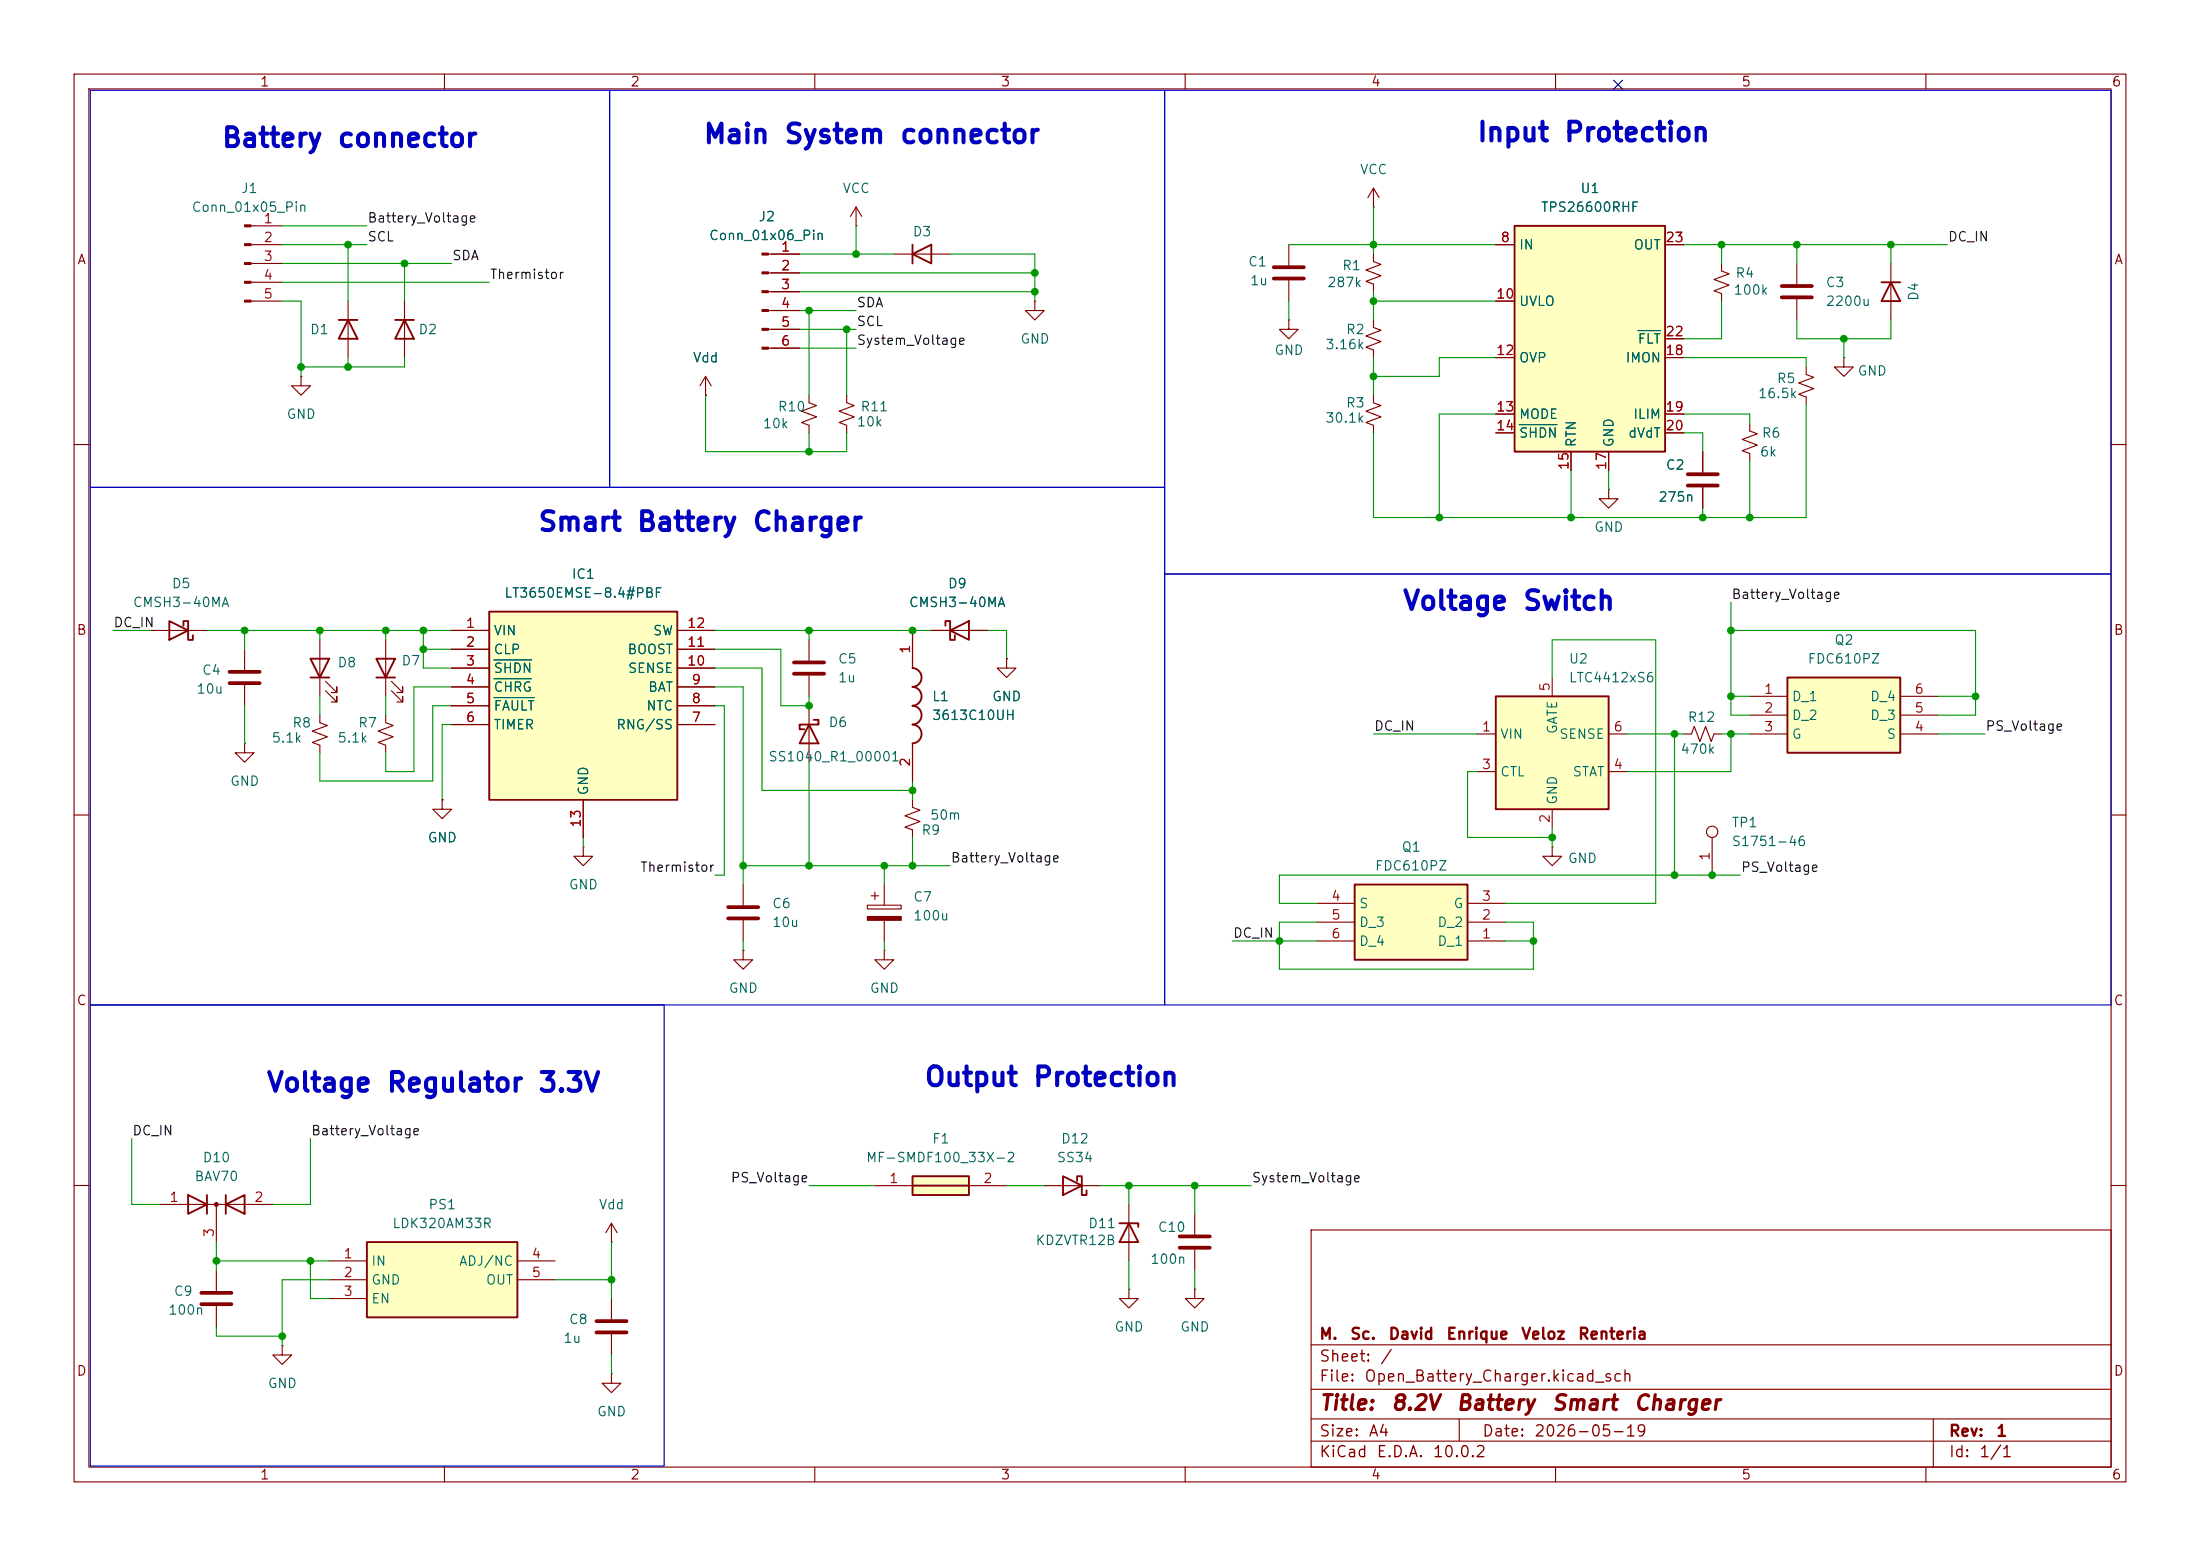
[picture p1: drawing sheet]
<svg xmlns="http://www.w3.org/2000/svg" width="297mm" height="210mm" viewBox="0 0 297 210" stroke-linecap="round" stroke-linejoin="round" font-family="sans-serif">
<g fill="none" stroke="#840000" stroke-width=".15">
<path d="M10 10h277v190h-277zM12 12h273v186h-273zM60 10v2M110 10v2M160 10v2M210 10v2M260 10v2M10 60h2M285 60h2M43.2 96.5v1l1 .4-2 .8 2 .7-2 .8 1 .4v1M52.1 96.5v1l1 .4-2 .8 2 .7-2 .8 1 .4v1M123.2 85.1v5.1"/>
<path d="M10 110h2M100.3 119.4v2.8M123.2 100.3v5.1M285 110h2M100.3 124.2v2.8M10 160h2M177 166h108v32h-108zM285 160h2M60 198v2M110 198v2M160 198v2M177 194.5h108"/>
<path d="M177 191.5h108M177 187.5h108M177 181.5h108M197 191.5v3M210 198v2M260 198v2M261 191.5v6.5"/>
</g>
<path d="M123.2 90.2a1.27 1.27 0 0 1 1.2 1.2 1.27 1.27 0 0 1-1.2 1.3 1.27 1.27 0 0 1 1.2 1.3 1.27 1.27 0 0 1-1.2 1.3 1.27 1.27 0 0 1 1.2 1.2 1.27 1.27 0 0 1-1.2 1.3 1.27 1.27 0 0 1 1.2 1.3 1.27 1.27 0 0 1-1.2 1.2" fill="none" stroke="#840000" stroke-width=".25"/>
<path d="M98.3 122.4h4.1M98.3 124h4.1" fill="none" stroke="#840000" stroke-width=".51"/>
<path d="M66 82.6h25.4v25.4h-25.4z" fill="#ffffc2"/>
<path d="M66 82.6h25.4v25.4h-25.4z" fill="none" stroke="#840000" stroke-width=".25"/>
<g fill="none" stroke="#840000" stroke-width=".15">
<path d="M61 85.1h5M61 87.6h5M61 90.2h5M61 92.7h5M61 95.3h5M61 97.8h5M91.4 85.1h5.1M91.4 87.6h5.1M91.4 90.2h5.1M91.4 92.7h5.1M91.4 95.3h5.1M91.4 97.8h5.1"/>
<path d="M78.7 108v5M209.5 114.3v1.3h1.3l-1.3 1.2-1.2-1.2h1.2M209.5 114.3h.1"/>
</g>
<path d="M66.7 89.1h5.1M66.7 91.6h5.1M66.7 94.1h5.4" fill="none" stroke="#006464" stroke-width=".15"/>
<path d="M182.9 119.4h15.2v10.1h-15.2z" fill="#ffffc2"/>
<path d="M123.2 34.3l2.5-1.3v2.6zM123.2 33v2.6M182.9 119.4h15.2v10.1h-15.2z" fill="none" stroke="#840000" stroke-width=".25"/>
<g fill="none" stroke="#840000" stroke-width=".15">
<path d="M120.6 34.3h7.7M185.4 34.3v1l1 .4-2 .7 2 .8-2 .8 1 .4v1M40.6 50.8v1.3h1.3l-1.3 1.2-1.2-1.2h1.2M40.6 50.8h.1M139.7 40.6v1.3h1.3l-1.3 1.3-1.3-1.3h1.3M139.7 40.6h.1M231.1 113v5.1M177.8 127h5.1M177.8 124.5h5.1M177.8 121.9h5.1M198.1 127h5.1M198.1 124.5h5.1"/>
<path d="M198.1 121.9h5.1"/>
<circle cx="231.1" cy="112.3" r=".76"/>
</g>
<path d="M241.3 91.4h15.2v10.2h-15.2z" fill="#ffffc2"/>
<path d="M241.3 91.4h15.2v10.2h-15.2z" fill="none" stroke="#840000" stroke-width=".25"/>
<path d="M115.6 30.5h.1M115.6 27.9l-.8 1.3M115.6 27.9l.7 1.3M115.6 27.9v2.6M236.2 94h5.1M236.2 96.5h5.1M236.2 99.1h5.1M256.5 94h5.1M256.5 96.5h5.1M256.5 99.1h5.1M100.3 128.3v1.2h1.3l-1.3 1.3-1.2-1.3h1.2M100.3 128.3h.1" fill="none" stroke="#840000" stroke-width=".15"/>
<path d="M204.5 30.5h20.3v30.5h-20.3z" fill="#ffffc2"/>
<path d="M204.5 30.5h20.3v30.5h-20.3zM45.7 43.2h2.6M47 43.2l1.3 2.5h-2.6zM127.6 84.5v-.7h.7v2.6h.6v-.7M128.3 85.1l2.5-1.3v2.6z" fill="none" stroke="#840000" stroke-width=".25"/>
<g fill="none" stroke="#840000" stroke-width=".15">
<path d="M33.9 33h4.2M33.9 30.5h4.2M33.9 35.6h4.2M33.9 38.1h4.2M185.4 27.9h.1M185.4 25.4v2.5M185.4 25.4l-.7 1.3M185.4 25.4l.8 1.3M201.9 33h2.6M224.8 33h2.5M33.9 40.6h4.2M47 40.6v7.7"/>
<path d="M185.4 53.3v1.1l1 .3-2 .8 2 .8-2 .7 1 .4v1M201.9 40.6h2.6M201.9 48.3h2.6M201.9 55.9h2.6M201.9 58.4h2.6M224.8 48.3h2.5M224.8 55.9h2.5M224.8 58.4h2.5M224.8 45.7h2.5M212.1 61v2.5M217.2 66v1.3h1.2l-1.2 1.3-1.3-1.3h1.3M217.2 66h.1"/>
<path d="M217.2 61v2.5M125.7 85.1h7.6M82.5 175.3v2.8M82.5 180.1v2.8"/>
</g>
<path d="M205.1 57.3h5.1M221.1 44.6h3.1" fill="none" stroke="#006464" stroke-width=".15"/>
<g fill="#840000" stroke="#840000" stroke-width=".15">
<path d="M33 30.4h.9v.2h-.9z"/>
<path d="M33 32.9h.9v.2h-.9z"/>
<path d="M33 35.4h.9v.3h-.9z"/>
<path d="M33 38h.9v.2h-.9z"/>
<path d="M33 40.5h.9v.3h-.9z"/>
</g>
<path d="M80.5 178.3h4.1M80.5 179.8h4.1" fill="none" stroke="#840000" stroke-width=".51"/>
<path d="M49.5 167.6h20.3v10.2h-20.3z" fill="#ffffc2"/>
<g fill="none" stroke="#840000" stroke-width=".25">
<path d="M53.3 43.2h2.6M54.6 43.2l1.3 2.5h-2.6zM22.9 83.8l2.5 1.3-2.5 1.3zM24.8 84.5v-.7h.6v2.6h.6v-.7M41.9 88.9h2.5l-1.2 2.5zM41.9 91.4h2.5M50.8 88.9h2.5l-1.2 2.5zM50.8 91.4h2.5M109.2 97.8l1.3 2.5h-2.6zM109.9 97.2h.6v.6h-2.6v.6h.7M25.4 161.3l2.5 1.3-2.5 1.2zM27.9 161.3v2.5"/>
<path d="M30.5 161.3v2.5M30.5 162.6l2.5-1.3v2.5zM49.5 167.6h20.3v10.2h-20.3z"/>
</g>
<g fill="none" stroke="#840000" stroke-width=".15">
<path d="M174 33v2.8M174 37.8v2.8M54.6 40.6v7.7M174 43.2v1.3h1.3l-1.3 1.2-1.3-1.2h1.3M174 43.2h.1M185.4 43.2v1l1 .4-2 .7 2 .8-2 .8 1 .3v1.1M20.3 85.1h7.6M33 87.6v2.8M33 92.5v2.8M43.2 86.4v7.6M43.9 93.2l1.6 1.5v-.7v.7h-.8M43.9 91.9l1.6 1.6v-.8v.8h-.8"/>
<path d="M52.1 86.4v7.6M52.8 93.2l1.6 1.5v-.7v.7h-.8M52.8 91.9l1.6 1.6v-.8v.8h-.8M109.2 86.4v2.8M109.2 91.2v2.8M109.2 95.3v7.6M135.9 88.9v1.3h1.3l-1.3 1.2-1.3-1.2h1.3M135.9 88.9h.1M123.2 108v1l1 .3-2 .8 2 .8-2 .7 1 .4v1M119.4 128.3v1.2h1.2l-1.2 1.3-1.3-1.3h1.3M119.4 128.3h.1M21.6 162.6h15.2"/>
<path d="M29.2 162.6v5M29.2 171.5v2.7M29.2 176.3v2.8M44.4 170.2h5.1M44.4 172.7h5.1M44.4 175.3h5.1M69.8 170.2h5.1M69.8 172.7h5.1M82.5 167.6h.1M82.5 165.1l-.7 1.3M82.5 165.1l.8 1.3M82.5 165.1v2.5"/>
<path d="M38.1 181.6v1.3h1.3l-1.3 1.3-1.3-1.3h1.3M38.1 181.6h.1M82.5 185.4v1.3h1.3l-1.3 1.3-1.2-1.3h1.2M82.5 185.4h.1"/>
</g>
<circle cx="29.2" cy="162.6" r=".25" fill="#840000" stroke="#840000" stroke-width=".15"/>
<path d="M172 37.6h4M172 36.1h4M31 90.7h4.1M31 92.2h4.1M107.2 89.4h4.1M107.2 90.9h4.1M27.2 174.5h4M27.2 176h4" fill="none" stroke="#840000" stroke-width=".51"/>
<path d="M123.2 158.8h7.6v2.5h-7.6z" fill="#ffffc2"/>
<path d="M254 38.1h2.5M255.3 38.1l1.2 2.5h-2.5zM123.2 158.8h7.6v2.5h-7.6zM143.5 158.8l2.5 1.2-2.5 1.3zM145.4 159.4v-.6h.6v2.5h.7v-.6M123.2 160h7.6M151.1 165.1h2.6v.5M152.4 165.1l1.3 2.5h-2.6z" fill="none" stroke="#840000" stroke-width=".25"/>
<g fill="none" stroke="#840000" stroke-width=".15">
<path d="M103.7 34.3h4.2M103.7 36.8h4.2M103.7 39.4h4.2M232.4 35.6v1l1 .4-2 .7 2 .8-2 .7 1 .4v1M242.6 35.6v2.8M255.3 35.6v7.6M95.2 53.3h.1M95.2 50.8l-.7 1.3M95.2 50.8l.8 1.3M95.2 50.8v2.5M103.7 41.9h4.2M103.7 44.5h4.2"/>
<path d="M103.7 47h4.2M109.2 53.3v1.1l1 .3-2 .8 2 .8-2 .7 1 .4v1M114.3 53.3v1.1l1 .3-2 .8 2 .8-2 .7 1 .4v1M236.2 57.2v1l1 .3-2 .8 2 .8-2 .7 1 .4v1M242.6 40.4v2.8M243.8 49.5v1l1.1 .4-2.1 .8 2.1 .8-2.1 .7 1 .4v1M248.9 48.3v1.2h1.3l-1.3 1.3-1.3-1.3h1.3M248.9 48.3h.1M229.9 61v2.8M229.9 65.8v2.8M33 100.3v1.3h1.3l-1.3 1.3-1.3-1.3h1.3M33 100.3h.1"/>
<path d="M59.7 108v1.2h1.3l-1.3 1.3-1.3-1.3h1.3M59.7 108h.1M78.7 114.3v1.3h1.3l-1.3 1.2-1.2-1.2h1.2M78.7 114.3h.1M119.4 119.4v2.8M117.1 122.2h4.6v.5h-4.6zM117.6 120.9h1M118.1 120.4v1M119.4 124.2v2.8M118.1 160h5.1M130.8 160h5.1M141 160h7.6"/>
<path d="M152.4 174v1.3h1.3l-1.3 1.2-1.3-1.2h1.3M152.4 174h.1M152.4 162.6v7.6M161.3 174v1.3h1.3l-1.3 1.2-1.3-1.2h1.3M161.3 174h.1M161.3 163.8v2.8M161.3 168.7v2.8"/>
</g>
<g fill="#840000" stroke="#840000" stroke-width=".15">
<path d="M117.1 123.7h4.6v.5h-4.6z"/>
<path d="M102.9 34.2h.8v.2h-.8z"/>
<path d="M102.9 36.7h.8v.3h-.8z"/>
<path d="M102.9 39.2h.8v.3h-.8z"/>
<path d="M102.9 41.8h.8v.2h-.8z"/>
<path d="M102.9 44.3h.8v.3h-.8z"/>
<path d="M102.9 46.9h.8v.2h-.8z"/>
</g>
<path d="M240.5 38.6h4.1M240.5 40.1h4.1M227.8 64h4.1M227.8 65.5h4.1M159.3 166.9h4M159.3 168.4h4" fill="none" stroke="#840000" stroke-width=".51"/>
<path d="M201.9 94h15.3v15.2h-15.3z" fill="#ffffc2"/>
<path d="M201.9 94h15.3v15.2h-15.3z" fill="none" stroke="#840000" stroke-width=".25"/>
<g fill="none" stroke="#840000" stroke-width=".15">
<path d="M104.1 34.3h3.8M104.1 36.8h3.8M104.1 39.4h3.8M201.9 33h2.6M224.8 33h2.5M95.2 53.3h.1M104.1 41.9h3.8M104.1 44.5h3.8M104.1 47h3.8M201.9 40.6h2.6M201.9 48.3h2.6M201.9 55.9h2.6"/>
<path d="M201.9 58.4h2.6M224.8 48.3h2.5M224.8 55.9h2.5M224.8 58.4h2.5M224.8 45.7h2.5M212.1 61v2.5M217.2 61v2.5M229.9 61v2.8M229.9 65.8v2.8M61 85.1h5M61 87.6h5M61 90.2h5"/>
<path d="M61 92.7h5M61 95.3h5M61 97.8h5M91.4 85.1h5.1M91.4 87.6h5.1M91.4 90.2h5.1M91.4 92.7h5.1M91.4 95.3h5.1M91.4 97.8h5.1M123.2 85.1v5.1M125.7 85.1h2.6M130.8 85.1h2.5"/>
<path d="M135.9 88.9h.1M199.4 99.1h2.5M209.5 91.4v2.6M217.2 99.1h2.5M227.3 99.1h1l.4-1.1 .8 2.1 .8-2.1 .7 2.1 .4-1h1M59.7 108h.1M78.7 108v5M123.2 100.3v5.1M199.4 104.1h2.5M209.5 109.2v2.6M217.2 104.1h2.5"/>
</g>
<g fill="none" stroke="#009600" stroke-width=".15">
<path d="M38.1 38.1h27.9M38.1 30.5h11.4M38.1 33h11.4M38.1 35.6h22.9M47 33v7.6M54.6 35.6v5M107.9 39.4h31.8M107.9 36.8h31.8M107.9 34.3h12.7M115.6 30.5v3.8M128.3 34.3h11.4v6.3M174 33h27.9"/>
<path d="M185.4 27.9v6.4M185.4 39.4v3.8M227.3 33h35.6M232.4 33v2.6M242.6 33v2.6M255.3 33v2.6M38.1 40.6h2.5v10.2M47 48.3v1.2M54.6 48.3v1.2h-14M95.2 53.3v7.7h19.1v-2.6M107.9 41.9h7.7M107.9 44.5h7.7"/>
<path d="M107.9 47h7.7M109.2 41.9v11.4M109.2 58.4v2.6M114.3 44.5v8.8M174 40.6v2.6M185.4 40.6h16.5M185.4 48.3v5M201.9 48.3h-7.6v2.5h-8.9M201.9 55.9h-7.6v14M227.3 58.4h2.6v2.6M227.3 48.3h16.5v1.2M227.3 55.9h8.9v1.3"/>
<path d="M232.4 40.6v5.1h-5.1M242.6 43.2v2.5h12.7v-2.5M243.8 54.6v15.3h-58.4v-11.5M248.9 45.7v2.6M212.1 63.5v6.4M217.2 63.5v2.5M229.9 68.6v1.3M236.2 62.2v7.7M15.2 85.1h5.1M27.9 85.1h33.1M33 85.1v2.5M33 95.3v5"/>
<path d="M43.2 85.1v1.3M43.2 94v2.5M52.1 85.1v1.3M52.1 94v2.5M57.1 87.6h3.9M57.1 85.1v5.1h3.9M61 95.3h-2.6v10.1h-15.2v-3.8M61 92.7h-5.1v11.4h-3.8v-2.5M61 97.8h-1.3v10.2M96.5 87.6h8.9v7.7h3.8v-1.3M96.5 85.1h29.2M96.5 95.3h1.3v22.8h-1.3"/>
<path d="M96.5 90.2h6.4v16.5h20.3M96.5 92.7h3.8v26.7M109.2 85.1v1.3M133.3 85.1h2.6v3.8M185.4 99.1h14M209.5 91.4v-5h14v35.5h-20.3M219.7 99.1h7.6M226.1 99.1v19M232.4 99.1h3.8M233.7 85.1h33v11.4h-5.1M233.7 99.1v5h-14M233.7 81.3v15.2h2.5"/>
<path d="M233.7 94h2.5M261.6 99.1h6.4M261.6 94h5.1M78.7 113v1.3M100.3 116.8h28M109.2 102.9v13.9M119.4 116.8v2.6M123.2 105.4v2.6M123.2 113v3.8M199.4 104.1h-1.3v8.9h11.4M209.5 111.8v2.5M234.9 118.1h-62.2v3.8h5.1"/>
<path d="M100.3 127v1.3M119.4 127v1.3M166.4 127h11.4M177.8 124.5h-5.1v6.3h34.3v-6.3h-3.8M203.2 127h3.8M17.8 153.7v8.9h3.8M41.9 153.7v8.9h-5.1M29.2 167.6v3.9M29.2 179.1v1.2h8.9M29.2 170.2h15.2M41.9 170.2v5.1h2.5M44.4 172.7h-6.3v8.9"/>
<path d="M74.9 172.7h7.6M82.5 167.6v7.7M109.2 160h8.9M135.9 160h5.1M148.6 160h20.3M152.4 160v2.6M152.4 170.2v3.8M161.3 160v3.8M161.3 171.5v2.5M82.5 182.9v2.5"/>
</g>
<path d="M217.8 10.8l1.2 1.2M219 10.8l-1.2 1.2" fill="none" stroke="#000084" stroke-width=".15"/>
<path d="M12.2 12.2h70.1v53.6h-70.1zM82.3 12.2h74.9v53.6h-74.9zM157.2 12.2h127.8v65.3h-127.8zM12.2 65.8h145v69.8h-145zM157.2 77.5h127.8v58.1h-127.8zM12.2 135.6h77.5v62.3h-77.5z" fill="none" stroke="#0000c2" stroke-width=".15"/>
<path d="M205.1 57.3h5.1M221.1 44.6h3.1M66.7 89.1h5.1M66.7 91.6h5.1M66.7 94.1h5.4" fill="none" stroke="#006464" stroke-width=".15"/>
<g fill="#009600" stroke="#009600" stroke-width=".14">
<circle cx="82.5" cy="172.7" r=".46"/>
<circle cx="41.9" cy="170.2" r=".46"/>
<circle cx="29.2" cy="170.2" r=".46"/>
<circle cx="38.1" cy="180.3" r=".46"/>
<circle cx="139.7" cy="36.8" r=".46"/>
<circle cx="139.7" cy="39.4" r=".46"/>
<circle cx="115.6" cy="34.3" r=".46"/>
<circle cx="109.2" cy="41.9" r=".46"/>
<circle cx="114.3" cy="44.5" r=".46"/>
<circle cx="109.2" cy="61" r=".46"/>
<circle cx="47" cy="49.5" r=".46"/>
<circle cx="40.6" cy="49.5" r=".46"/>
<circle cx="47" cy="33" r=".46"/>
<circle cx="33" cy="85.1" r=".46"/>
<circle cx="43.2" cy="85.1" r=".46"/>
<circle cx="54.6" cy="35.6" r=".46"/>
<circle cx="57.1" cy="85.1" r=".46"/>
<circle cx="57.1" cy="87.6" r=".46"/>
<circle cx="52.1" cy="85.1" r=".46"/>
<circle cx="100.3" cy="116.8" r=".46"/>
<circle cx="123.2" cy="85.1" r=".46"/>
<circle cx="109.2" cy="95.3" r=".46"/>
<circle cx="109.2" cy="85.1" r=".46"/>
<circle cx="119.4" cy="116.8" r=".46"/>
<circle cx="109.2" cy="116.8" r=".46"/>
<circle cx="123.2" cy="106.7" r=".46"/>
<circle cx="161.3" cy="160" r=".46"/>
<circle cx="123.2" cy="116.8" r=".46"/>
<circle cx="152.4" cy="160" r=".46"/>
<circle cx="242.6" cy="33" r=".46"/>
<circle cx="255.3" cy="33" r=".46"/>
<circle cx="232.4" cy="33" r=".46"/>
<circle cx="248.9" cy="45.7" r=".46"/>
<circle cx="172.7" cy="127" r=".46"/>
<circle cx="207" cy="127" r=".46"/>
<circle cx="209.5" cy="113" r=".46"/>
<circle cx="212.1" cy="69.9" r=".46"/>
<circle cx="185.4" cy="50.8" r=".46"/>
<circle cx="194.3" cy="69.9" r=".46"/>
<circle cx="185.4" cy="40.6" r=".46"/>
<circle cx="185.4" cy="33" r=".46"/>
<circle cx="229.9" cy="69.9" r=".46"/>
<circle cx="236.2" cy="69.9" r=".46"/>
<circle cx="233.7" cy="94" r=".46"/>
<circle cx="233.7" cy="85.1" r=".46"/>
<circle cx="233.7" cy="99.1" r=".46"/>
<circle cx="266.7" cy="94" r=".46"/>
<circle cx="226.1" cy="118.1" r=".46"/>
<circle cx="231.1" cy="118.1" r=".46"/>
<circle cx="226.1" cy="99.1" r=".46"/>
</g>
<g font-size="2.5" fill="#0000c2">
<text x="29.8" y="20.5">Battery connector</text>
<text x="94.8" y="20">Main System connector</text>
<text x="199.3" y="19.7">Input Protection</text>
<text x="72.5" y="72.3">Smart Battery Charger</text>
<text x="189.2" y="83">Voltage Switch</text>
<text x="35.8" y="148">Voltage Regulator 3.3V</text>
<text x="124.7" y="147.2">Output Protection</text>
</g>
<g font-size="2" fill="#840000">
<text x="178" y="190.8">Title:</text>
<text x="187.7" y="190.8">8.2V</text>
<text x="196.5" y="190.8">Battery</text>
<text x="209.4" y="190.8">Smart</text>
<text x="220.4" y="190.8">Charger</text>
</g>
<g font-size="1.5" fill="#840000">
<text x="178" y="184.2">Sheet:</text>
<text x="178" y="181.2">M.</text>
<text x="182.2" y="181.2">Sc.</text>
<text x="186.2" y="184.2">/</text>
<text x="187.3" y="181.2">David</text>
<text x="195.2" y="181.2">Enrique</text>
<text x="205.3" y="181.2">Veloz</text>
<text x="212.9" y="181.2">Renteria</text>
<text x="178" y="186.9">File:</text>
<text x="184.1" y="186.9">Open_Battery_Charger.kicad_sch</text>
<text x="178" y="197.1">KiCad</text>
<text x="178" y="194.3">Size:</text>
<text x="184.7" y="194.3">A4</text>
<text x="185.7" y="197.1">E.D.A.</text>
<text x="193.3" y="197.1">10.0.2</text>
<text x="200" y="194.3">Date:</text>
<text x="207" y="194.3">2026-05-19</text>
<text x="263" y="194.3">Rev:</text>
<text x="263" y="197.1">Id:</text>
<text x="267.1" y="197.1">1/1</text>
<text x="269.4" y="194.3">1</text>
</g>
<g font-size="1.3" fill="#840000">
<text x="35" y="12">1</text>
<text x="85" y="12">2</text>
<text x="135" y="12">3</text>
<text x="185" y="12">4</text>
<text x="235" y="12">5</text>
<text x="285" y="12">6</text>
<text x="10.3" y="36">A</text>
<text x="285.3" y="36">A</text>
<text x="10.3" y="86">B</text>
<text x="285.3" y="86">B</text>
<text x="10.3" y="136">C</text>
<text x="285.3" y="136">C</text>
<text x="10.3" y="186">D</text>
<text x="285.3" y="186">D</text>
<text x="35" y="200">1</text>
<text x="85" y="200">2</text>
<text x="135" y="200">3</text>
<text x="185" y="200">4</text>
<text x="235" y="200">5</text>
<text x="285" y="200">6</text>
</g>
<g font-size="1.3" fill="#006464">
<text x="183.5" y="23.8">VCC</text>
<text x="25.8" y="28.9">Conn_01x05_Pin</text>
<text x="32.5" y="26.4">J1</text>
<text x="113.7" y="26.4">VCC</text>
<text x="207.9" y="28.9">TPS26600RHF</text>
<text x="213.3" y="26.4">U1</text>
<text x="95.6" y="32.7">Conn_01x06_Pin</text>
<text x="102.3" y="30.2">J2</text>
<text x="123.1" y="32.2">D3</text>
<text x="205" y="34">IN</text>
<text x="220.5" y="34">OUT</text>
<text x="168.4" y="36.3">C1</text>
<text x="168.7" y="38.8">1u</text>
<text x="179.1" y="39.1">287k</text>
<text x="181.1" y="36.8">R1</text>
<text x="205" y="41.6">UVLO</text>
<text x="233.9" y="40.1">100k</text>
<text x="234.2" y="37.8">R4</text>
<text x="246.4" y="39.1">C3</text>
<text x="246.4" y="41.6">2200u</text>
<text x="259.3" y="40.7" transform="rotate(-90 259.3 40.7)">D4</text>
<text x="41.8" y="45.4">D1</text>
<text x="56.4" y="45.4">D2</text>
<text x="137.7" y="46.7">GND</text>
<text x="178.8" y="47.5">3.16k</text>
<text x="181.6" y="45.4">R2</text>
<text x="221" y="46.7">FLT</text>
<text x="93.5" y="49.2">Vdd</text>
<text x="172" y="48.2">GND</text>
<text x="205" y="49.2">OVP</text>
<text x="219.4" y="49.2">IMON</text>
<text x="239.8" y="52">R5</text>
<text x="250.7" y="51">GND</text>
<text x="38.6" y="56.9">GND</text>
<text x="102.9" y="58.1">10k</text>
<text x="104.9" y="55.8">R10</text>
<text x="115.6" y="57.9">10k</text>
<text x="116.1" y="55.8">R11</text>
<text x="178.8" y="57.4">30.1k</text>
<text x="181.6" y="55.3">R3</text>
<text x="205" y="56.9">MODE</text>
<text x="205" y="59.4">SHDN</text>
<text x="219.7" y="59.4">dVdT</text>
<text x="220.4" y="56.9">ILIM</text>
<text x="237.2" y="54.1">16.5k</text>
<text x="237.8" y="59.4">R6</text>
<text x="213.1" y="60.5" transform="rotate(-90 213.1 60.5)">RTN</text>
<text x="218.1" y="60.5" transform="rotate(-90 218.1 60.5)">GND</text>
<text x="224.8" y="63.7">C2</text>
<text x="237.5" y="61.9">6k</text>
<text x="223.8" y="68">275n</text>
<text x="215.1" y="72.1">GND</text>
<text x="17.8" y="82.3">CMSH3-40MA</text>
<text x="23.1" y="79.7">D5</text>
<text x="68" y="81">LT3650EMSE-8.4#PBF</text>
<text x="77.1" y="78.4">IC1</text>
<text x="122.6" y="82.3">CMSH3-40MA</text>
<text x="127.9" y="79.7">D9</text>
<text x="66.5" y="86.1">VIN</text>
<text x="66.5" y="88.6">CLP</text>
<text x="84.6" y="88.6">BOOST</text>
<text x="88.1" y="86.1">SW</text>
<text x="113" y="89.9">C5</text>
<text x="211.7" y="89.9">U2</text>
<text x="244" y="89.9">FDC610PZ</text>
<text x="247.5" y="87.3">Q2</text>
<text x="26.4" y="93.9">10u</text>
<text x="27.2" y="91.4">C4</text>
<text x="45.5" y="90.4">D8</text>
<text x="54.1" y="90.1">D7</text>
<text x="66.5" y="91.1">SHDN</text>
<text x="66.5" y="93.7">CHRG</text>
<text x="84.7" y="91.1">SENSE</text>
<text x="87.4" y="93.7">BAT</text>
<text x="113" y="92.4">1u</text>
<text x="125.7" y="95">L1</text>
<text x="133.9" y="95">GND</text>
<text x="211.7" y="92.4">LTC4412xS6</text>
<text x="241.8" y="95">D_1</text>
<text x="252.4" y="95">D_4</text>
<text x="36.6" y="100.5">5.1k</text>
<text x="39.4" y="98.5">R8</text>
<text x="45.5" y="100.5">5.1k</text>
<text x="48.3" y="98.5">R7</text>
<text x="66.5" y="96.2">FAULT</text>
<text x="66.5" y="98.8">TIMER</text>
<text x="83.1" y="98.8">RNG/SS</text>
<text x="87.2" y="96.2">NTC</text>
<text x="111.8" y="98.4">D6</text>
<text x="125.7" y="97.5">3613C10UH</text>
<text x="202.4" y="100">VIN</text>
<text x="210.4" y="100">SENSE</text>
<text x="210.5" y="99.2" transform="rotate(-90 210.5 99.2)">GATE</text>
<text x="227.7" y="97.7">R12</text>
<text x="241.8" y="97.5">D_2</text>
<text x="241.8" y="100">G</text>
<text x="252.4" y="97.5">D_3</text>
<text x="254.6" y="100">S</text>
<text x="31" y="106.4">GND</text>
<text x="79.7" y="107.4" transform="rotate(-90 79.7 107.4)">GND</text>
<text x="103.6" y="103.1">SS1040_R1_00001</text>
<text x="202.4" y="105.1">CTL</text>
<text x="212.2" y="105.1">STAT</text>
<text x="226.8" y="102.1">470k</text>
<text x="124.3" y="113">R9</text>
<text x="125.5" y="111">50m</text>
<text x="210.5" y="108.7" transform="rotate(-90 210.5 108.7)">GND</text>
<text x="233.7" y="112">TP1</text>
<text x="57.7" y="114">GND</text>
<text x="185.5" y="117.8">FDC610PZ</text>
<text x="189.1" y="115.3">Q1</text>
<text x="211.6" y="116.8">GND</text>
<text x="233.7" y="114.5">S1751-46</text>
<text x="76.7" y="120.4">GND</text>
<text x="104.1" y="122.9">C6</text>
<text x="104.1" y="125.4">10u</text>
<text x="123.2" y="122">C7</text>
<text x="123.2" y="124.5">100u</text>
<text x="183.4" y="122.9">S</text>
<text x="183.4" y="125.4">D_3</text>
<text x="194" y="125.4">D_2</text>
<text x="196.1" y="122.9">G</text>
<text x="183.4" y="128">D_4</text>
<text x="194" y="128">D_1</text>
<text x="98.3" y="134.3">GND</text>
<text x="117.3" y="134.3">GND</text>
<text x="125.7" y="154.6">F1</text>
<text x="143.2" y="154.6">D12</text>
<text x="26.2" y="159.7">BAV70</text>
<text x="27.3" y="157.2">D10</text>
<text x="116.8" y="157.2">MF-SMDF100_33X-2</text>
<text x="142.6" y="157.2">SS34</text>
<text x="52.9" y="166.1">LDK320AM33R</text>
<text x="57.7" y="163.5">PS1</text>
<text x="80.8" y="163.5">Vdd</text>
<text x="146.8" y="166.1">D11</text>
<text x="156.2" y="166.6">C10</text>
<text x="50" y="171.2">IN</text>
<text x="50" y="173.7">GND</text>
<text x="61.9" y="171.2">ADJ/NC</text>
<text x="65.5" y="173.7">OUT</text>
<text x="139.7" y="168.4">KDZVTR12B</text>
<text x="155.2" y="170.9">100n</text>
<text x="22.6" y="177.8">100n</text>
<text x="23.4" y="175.2">C9</text>
<text x="50" y="176.2">EN</text>
<text x="76.7" y="179">C8</text>
<text x="76" y="181.6">1u</text>
<text x="150.4" y="180">GND</text>
<text x="159.3" y="180">GND</text>
<text x="36.1" y="187.7">GND</text>
<text x="80.5" y="191.5">GND</text>
</g>
<g font-size="1.3" fill="#a90000">
<text x="35.5" y="30.5">1</text>
<text x="35.5" y="33">2</text>
<text x="35.5" y="35.5">3</text>
<text x="105.3" y="34.3">1</text>
<text x="202.5" y="33">8</text>
<text x="224.7" y="33">23</text>
<text x="35.5" y="38.1">4</text>
<text x="35.5" y="40.6">5</text>
<text x="105.3" y="36.8">2</text>
<text x="105.3" y="39.3">3</text>
<text x="105.3" y="41.9">4</text>
<text x="201.9" y="40.6">10</text>
<text x="105.3" y="44.4">5</text>
<text x="105.3" y="47">6</text>
<text x="224.7" y="45.7">22</text>
<text x="201.9" y="48.2">12</text>
<text x="224.7" y="48.2">18</text>
<text x="201.9" y="55.9">13</text>
<text x="201.9" y="58.4">14</text>
<text x="224.7" y="55.9">19</text>
<text x="224.7" y="58.4">20</text>
<text x="212.1" y="63.5" transform="rotate(-90 212.1 63.5)">15</text>
<text x="217.1" y="63.5" transform="rotate(-90 217.1 63.5)">17</text>
<text x="62.8" y="85.1">1</text>
<text x="62.8" y="87.6">2</text>
<text x="92.7" y="87.6">11</text>
<text x="92.7" y="85.1">12</text>
<text x="123.2" y="88.3" transform="rotate(-90 123.2 88.3)">1</text>
<text x="62.8" y="90.1">3</text>
<text x="62.8" y="92.7">4</text>
<text x="62.8" y="95.2">5</text>
<text x="92.7" y="90.1">10</text>
<text x="93.3" y="95.2">8</text>
<text x="93.3" y="92.7">9</text>
<text x="209.5" y="93.4" transform="rotate(-90 209.5 93.4)">5</text>
<text x="238.1" y="94">1</text>
<text x="258.4" y="94">6</text>
<text x="62.8" y="97.8">6</text>
<text x="93.3" y="97.8">7</text>
<text x="200" y="99">1</text>
<text x="217.7" y="99">6</text>
<text x="238.1" y="96.5">2</text>
<text x="238.1" y="99">3</text>
<text x="258.4" y="99">4</text>
<text x="258.4" y="96.5">5</text>
<text x="123.2" y="103.6" transform="rotate(-90 123.2 103.6)">2</text>
<text x="200" y="104.1">3</text>
<text x="217.7" y="104.1">4</text>
<text x="78.7" y="111.8" transform="rotate(-90 78.7 111.8)">13</text>
<text x="209.5" y="111.2" transform="rotate(-90 209.5 111.2)">2</text>
<text x="231.1" y="116.3" transform="rotate(-90 231.1 116.3)">1</text>
<text x="179.6" y="121.9">4</text>
<text x="179.6" y="124.4">5</text>
<text x="200" y="124.4">2</text>
<text x="200" y="121.9">3</text>
<text x="179.6" y="127">6</text>
<text x="200" y="127">1</text>
<text x="119.9" y="160">1</text>
<text x="132.6" y="160">2</text>
<text x="22.8" y="162.5">1</text>
<text x="29.2" y="167.1" transform="rotate(-90 29.2 167.1)">3</text>
<text x="34.2" y="162.5">2</text>
<text x="46.3" y="170.2">1</text>
<text x="46.3" y="172.7">2</text>
<text x="71.7" y="170.2">4</text>
<text x="71.7" y="172.7">5</text>
<text x="46.3" y="175.2">3</text>
</g>
<g font-size="1.3" fill="#0f0f0f">
<text x="49.5" y="32.9">SCL</text>
<text x="49.5" y="30.4">Battery_Voltage</text>
<text x="61" y="35.4">SDA</text>
<text x="262.9" y="32.9">DC_IN</text>
<text x="66" y="38">Thermistor</text>
<text x="115.6" y="41.8">SDA</text>
<text x="115.6" y="46.9">System_Voltage</text>
<text x="115.6" y="44.3">SCL</text>
<text x="233.7" y="81.2">Battery_Voltage</text>
<text x="15.2" y="85">DC_IN</text>
<text x="185.4" y="98.9">DC_IN</text>
<text x="268" y="98.9">PS_Voltage</text>
<text x="86.3" y="118">Thermistor</text>
<text x="128.3" y="116.7">Battery_Voltage</text>
<text x="234.9" y="118">PS_Voltage</text>
<text x="166.4" y="126.9">DC_IN</text>
<text x="17.8" y="153.5">DC_IN</text>
<text x="41.9" y="153.5">Battery_Voltage</text>
<text x="98.6" y="159.9">PS_Voltage</text>
<text x="168.9" y="159.9">System_Voltage</text>
</g>
</svg>
